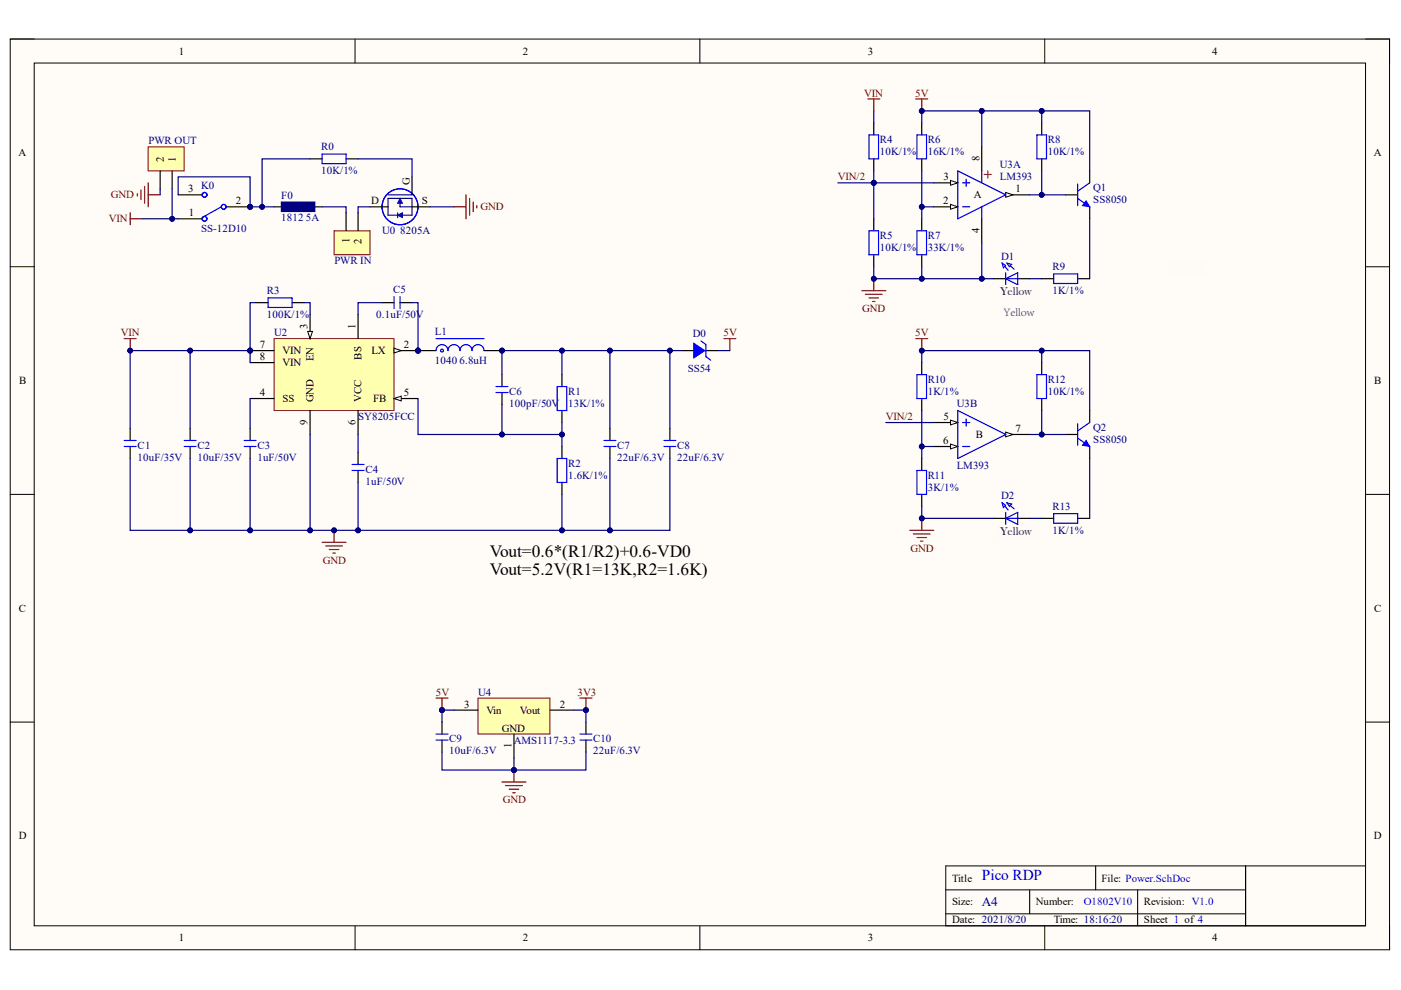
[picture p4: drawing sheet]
<svg xmlns="http://www.w3.org/2000/svg" width="297mm" height="210mm" viewBox="0 0 297 210" stroke-linecap="round" stroke-linejoin="round" font-family="sans-serif">
<path d="M2.2 8.3h292.4v193.1h-292.4z" fill="#fffcf8"/>
<path d="M2.2 8.3h292.4v193.1h-292.4z" fill="none" stroke="#000" stroke-width=".21"/>
<path d="M7.3 13.4h282.2v182.9h-282.2z" fill="#fffcf8"/>
<g fill="none" stroke="#000" stroke-width=".21">
<path d="M2.2 8.3h5.1M7.3 13.4h282.2v182.9h-282.2zM75.3 8.3v5.1M148.4 8.3v5.1M221.5 8.3v5.1M289.5 8.3h5.1v5.1M2.2 56.6h5.1M289.5 56.6h5.1M2.2 104.8h5.1M289.5 104.8h5.1M2.2 153.1h5.1M289.5 153.1h5.1"/>
<path d="M75.3 196.3v5.1M148.4 196.3v5.1M200.5 188.7h63.6M200.5 193.8h63.6M218.3 188.7v5.1M221.5 196.3v5.1M232.3 183.6v5.1M241.2 188.7v7.6M264.1 183.6v12.7M289.5 183.6h-89v12.7h89M294.6 196.3v5.1"/>
</g>
<path d="M81 64.2h2.5M84.8 64.2h2.6M53 90.8v2.6M53 94.7v2.5M119.1 94.7v2.5M129.3 90.8v2.6M129.3 94.7v2.5M142 90.8v2.6M142 94.7v2.5M119.1 102.3v2.5" fill="none" stroke="#000" stroke-width=".25"/>
<path d="M83.5 62.9v2.5M84.8 62.9v2.5M51.8 94.7h2.5M51.8 93.4h2.5M118.1 97.2h2.1v5.1h-2.1zM128 94.7h2.6M128 93.4h2.6M140.8 94.7h2.5M140.8 93.4h2.5" fill="none" stroke="#00f" stroke-width=".25"/>
<path d="M26.3 71.8h2.6M27.6 71.8v2.5" fill="none" stroke="#800000" stroke-width=".25"/>
<circle cx="27.6" cy="74.3" r=".51" fill="#000080"/>
<circle cx="27.6" cy="74.3" r=".51" fill="none" stroke="#000080" stroke-width=".21"/>
<circle cx="84.8" cy="43.8" r="3.8" fill="none" stroke="#00f" stroke-width=".25"/>
<path d="M82.3 42.1h5.1v3.5h-5.1zM82.3 41.3h5.1M84.3 45.1v1M84.8 42.1v1.7h2.6" fill="none" stroke="#11037f" stroke-width=".25"/>
<g fill="#0000bf" stroke="#0000bf" stroke-width=".21">
<path d="M84.8 42.1l.5 1h-1z"/>
<path d="M84.3 45.6l1-.5v1z"/>
</g>
<path d="M87.4 37.5v3.8M78.5 43.8h3.8M87.4 43.8h3.8" fill="none" stroke="#000" stroke-width=".25"/>
<path d="M70.8 48.9h7.7v5.1h-7.7z" fill-rule="evenodd" fill="#ffffb0"/>
<path d="M70.8 48.9h7.7v5.1h-7.7z" fill="none" stroke="#800000" stroke-width=".21"/>
<path d="M65.7 33.7h2.6M73.4 33.7h2.5M73.4 45.1v3.8M75.9 45.1v3.8" fill="none" stroke="#000" stroke-width=".25"/>
<path d="M68.3 32.7h5.1v2h-5.1z" fill="none" stroke="#00f" stroke-width=".25"/>
<path d="M31.4 31.1h7.6v5.1h-7.6z" fill-rule="evenodd" fill="#ffffb0"/>
<path d="M31.4 31.1h7.6v5.1h-7.6z" fill="none" stroke="#800000" stroke-width=".21"/>
<path d="M34 36.2v3.8M36.5 36.2v3.8" fill="none" stroke="#000" stroke-width=".25"/>
<path d="M30.7 39.5v3.6M31.4 38.8v5M27.6 45.1v2.6M27.6 46.4h2.5M29.1 41.1v.5M29.9 40.3v2M31.4 41.3h2.6M96.3 43.8h2.5M98.8 41.3v5.1M99.6 42.1v3.5M100.3 42.8v2.1M101.1 43.6v.5" fill="none" stroke="#800000" stroke-width=".25"/>
<path d="M101.3 148h15.3v7.6h-15.3z" fill-rule="evenodd" fill="#ffffb0"/>
<path d="M101.3 148h15.3v7.6h-15.3z" fill="none" stroke="#800000" stroke-width=".21"/>
<path d="M93.7 153.1v2.5M93.7 156.9v2.6M96.3 150.6h5M109 155.6v5.1M116.6 150.6h5.1M124.2 153.1v2.5M124.2 156.9v2.6" fill="none" stroke="#000" stroke-width=".25"/>
<path d="M92.4 156.9h2.6M92.4 155.6h2.6M123 156.9h2.5M123 155.6h2.5" fill="none" stroke="#00f" stroke-width=".25"/>
<path d="M123 148h2.5M124.2 148v2.6" fill="none" stroke="#800000" stroke-width=".25"/>
<circle cx="124.2" cy="150.6" r=".51" fill="#000080"/>
<circle cx="124.2" cy="150.6" r=".51" fill="none" stroke="#000080" stroke-width=".21"/>
<path d="M106.4 165.8h5.1M107.2 166.6h3.6M108 167.3h2M108.7 168.1h.5M109 163.3v2.5" fill="none" stroke="#800000" stroke-width=".25"/>
<circle cx="109" cy="163.3" r=".51" fill="#000080"/>
<circle cx="109" cy="163.3" r=".51" fill="none" stroke="#000080" stroke-width=".21"/>
<path d="M198 43.8h5.1" fill="none" stroke="#000" stroke-width=".25"/>
<path d="M201.5 43.3l1.6 .5-1.6 .6z" fill="#f8fcff" stroke="#000" stroke-width=".21"/>
<path d="M198 38.8h5.1" fill="none" stroke="#000" stroke-width=".25"/>
<path d="M201.5 38.3l1.6 .5-1.6 .5z" fill="#f8fcff" stroke="#000" stroke-width=".21"/>
<path d="M213.2 41.3h5.1" fill="none" stroke="#000" stroke-width=".25"/>
<path d="M213.2 40.8l1.6 .5-1.6 .5z" fill="#f8fcff" stroke="#000" stroke-width=".21"/>
<path d="M203.1 36.2l10.1 5.1-10.1 5.1zM204.1 38.8h1.5M204.8 38v1.5M208.2 36.2v2.6M204.1 43.8h1.5M208.2 43.8v2.6" fill="none" stroke="#00f" stroke-width=".25"/>
<path d="M208.2 31.1v5.1M208.2 46.4v5.1M198 89.6h5.1" fill="none" stroke="#000" stroke-width=".25"/>
<path d="M208.7 37h1.5M209.4 36.2v1.6" fill="none" stroke="#f00" stroke-width=".25"/>
<path d="M201.5 89.1l1.6 .5-1.6 .5z" fill="#f8fcff" stroke="#000" stroke-width=".21"/>
<path d="M198 94.7h5.1" fill="none" stroke="#000" stroke-width=".25"/>
<path d="M201.5 94.2l1.6 .5-1.6 .5z" fill="#f8fcff" stroke="#000" stroke-width=".21"/>
<path d="M213.2 92.1h5.1" fill="none" stroke="#000" stroke-width=".25"/>
<path d="M213.2 91.6l1.6 .5-1.6 .5z" fill="#f8fcff" stroke="#000" stroke-width=".21"/>
<g fill="none" stroke="#00f" stroke-width=".25">
<path d="M184.2 28.6h2.1v5.1h-2.1zM194.4 28.6h2v5.1h-2zM219.8 28.6h2.1v5.1h-2.1zM228.5 39v4.6M231 38.8l-2.5 1.8M184.2 48.9h2.1v5.1h-2.1zM194.4 48.9h2v5.1h-2zM223.4 58.1h5.1v2h-5.1zM228.5 42.1l2.5 1.7M203.1 87l10.1 5.1-10.1 5.1zM204.1 94.7h1.5M204.1 89.6h1.5"/>
<path d="M204.8 88.8v1.5"/>
</g>
<g fill="none" stroke="#000" stroke-width=".25">
<path d="M185.3 26.1v2.5M185.3 33.7v2.5M195.4 26.1v2.5M195.4 33.7v2.5M220.9 26.1v2.5M220.9 33.7v2.5M231 36.2v2.6M185.3 46.4v2.5M185.3 54v2.6M195.4 46.4v2.5M195.4 54v2.6M220.9 59.1h2.5"/>
<path d="M225.9 41.3h2.6M228.5 59.1h2.5M231 43.8v2.6"/>
</g>
<path d="M230.3 42.6l.7 1.2-1.5-.2z" fill="#00f" stroke="#00f" stroke-width=".21"/>
<path d="M185.3 59.1v2.5M182.7 61.6h5.1M183.5 62.4h3.5M184.2 63.2h2.1M185 63.9h.5" fill="none" stroke="#800000" stroke-width=".25"/>
<circle cx="185.3" cy="59.1" r=".51" fill="#000080"/>
<circle cx="185.3" cy="59.1" r=".51" fill="none" stroke="#000080" stroke-width=".21"/>
<path d="M194.2 21h2.5M195.4 21v2.5" fill="none" stroke="#800000" stroke-width=".25"/>
<circle cx="195.4" cy="23.5" r=".51" fill="#000080"/>
<circle cx="195.4" cy="23.5" r=".51" fill="none" stroke="#000080" stroke-width=".21"/>
<path d="M184 21h2.5M185.3 21v2.5M192.9 112.5h5.1M193.7 113.2h3.5M194.4 114h2M195.2 114.7h.5M195.4 109.9v2.6" fill="none" stroke="#800000" stroke-width=".25"/>
<path d="M195.4 76.9v2.5M220.9 76.9v2.5M195.4 84.5v2.5M195.4 97.2v2.6M220.9 84.5v2.5M225.9 92.1h2.6M231 87v2.6M231 94.7v2.5M195.4 104.8v2.6M220.9 109.9h2.5M228.5 109.9h2.5" fill="none" stroke="#000" stroke-width=".25"/>
<path d="M194.4 79.4h2v5.1h-2zM219.8 79.4h2.1v5.1h-2.1zM194.4 99.8h2v5h-2zM228.5 92.9l2.5 1.8M228.5 89.8v4.6M231 89.6l-2.5 1.8M223.4 108.9h5.1v2h-5.1z" fill="none" stroke="#00f" stroke-width=".25"/>
<path d="M230.3 93.4l.7 1.3-1.5-.3z" fill="#00f" stroke="#00f" stroke-width=".21"/>
<circle cx="195.4" cy="109.9" r=".51" fill="#000080"/>
<circle cx="195.4" cy="109.9" r=".51" fill="none" stroke="#000080" stroke-width=".21"/>
<path d="M194.2 71.8h2.5M195.4 71.8v2.5" fill="none" stroke="#800000" stroke-width=".25"/>
<circle cx="195.4" cy="74.3" r=".51" fill="#000080"/>
<circle cx="195.4" cy="74.3" r=".51" fill="none" stroke="#000080" stroke-width=".21"/>
<circle cx="53" cy="43.8" r=".51" fill="#000080"/>
<circle cx="53" cy="43.8" r=".51" fill="none" stroke="#000080" stroke-width=".21"/>
<path d="M46.9 43.8l-4 2.3" fill="none" stroke="#00f" stroke-width=".25"/>
<path d="M47.9 43.8h5.1" fill="none" stroke="#000" stroke-width=".25"/>
<circle cx="53" cy="43.8" r=".51" fill="#000080"/>
<circle cx="53" cy="43.8" r=".51" fill="none" stroke="#000080" stroke-width=".21"/>
<path d="M37.8 41.3h5.1M37.8 46.4h5.1" fill="none" stroke="#000" stroke-width=".25"/>
<g fill="none" stroke="#00f" stroke-width=".25">
<circle cx="43.4" cy="41.3" r=".51"/>
<circle cx="43.4" cy="46.4" r=".51"/>
<circle cx="47.4" cy="43.8" r=".51"/>
</g>
<circle cx="53" cy="74.3" r=".51" fill="#000080"/>
<circle cx="53" cy="74.3" r=".51" fill="none" stroke="#000080" stroke-width=".21"/>
<circle cx="88.6" cy="74.3" r=".51" fill="#000080"/>
<circle cx="88.6" cy="74.3" r=".51" fill="none" stroke="#000080" stroke-width=".21"/>
<path d="M58.1 71.8h25.4v15.2h-25.4z" fill-rule="evenodd" fill="#ffffb0"/>
<path d="M58.1 71.8h25.4v15.2h-25.4z" fill="none" stroke="#800000" stroke-width=".21"/>
<path d="M53 74.3h5.1M75.9 66.7v5.1" fill="none" stroke="#000" stroke-width=".25"/>
<circle cx="53" cy="74.3" r=".51" fill="#000080"/>
<circle cx="53" cy="74.3" r=".51" fill="none" stroke="#000080" stroke-width=".21"/>
<path d="M83.5 74.3h5.1" fill="none" stroke="#000" stroke-width=".25"/>
<path d="M83.5 73.8l1.6 .5-1.6 .5z" fill="#f8fcff" stroke="#000" stroke-width=".21"/>
<circle cx="88.6" cy="74.3" r=".51" fill="#000080"/>
<circle cx="88.6" cy="74.3" r=".51" fill="none" stroke="#000080" stroke-width=".21"/>
<path d="M83.5 84.5h5.1" fill="none" stroke="#000" stroke-width=".25"/>
<path d="M83.5 84.5l1.6-.5v1z" fill="#f8fcff" stroke="#000" stroke-width=".21"/>
<path d="M65.7 66.7v5.1M75.9 87v5.1" fill="none" stroke="#000" stroke-width=".25"/>
<path d="M65.2 70.3h1.1l-.6 1.5z" fill="#f8fcff" stroke="#000" stroke-width=".21"/>
<path d="M53 76.9h5.1M27.6 90.8v2.6M27.6 94.7v2.5M40.3 90.8v2.6M40.3 94.7v2.5M53 84.5h5.1M65.7 87v5.1M75.9 95.9v2.6M75.9 99.7v2.6" fill="none" stroke="#000" stroke-width=".25"/>
<path d="M26.3 94.7h2.6M26.3 93.4h2.6M39 94.7h2.6M39 93.4h2.6M74.6 99.7h2.6M74.6 98.5h2.6" fill="none" stroke="#00f" stroke-width=".25"/>
<path d="M68.3 115h5.1M69 115.8h3.6M69.8 116.5h2M70.6 117.3h.5M70.8 112.4v2.6" fill="none" stroke="#800000" stroke-width=".25"/>
<circle cx="70.8" cy="112.4" r=".51" fill="#000080"/>
<circle cx="70.8" cy="112.4" r=".51" fill="none" stroke="#000080" stroke-width=".21"/>
<path d="M54.3 64.2h2.5M61.9 64.2h2.6M106.4 79.4v2.6M119.1 79.4v2.6M106.4 83.2v2.6M119.1 87v2.6" fill="none" stroke="#000" stroke-width=".25"/>
<path d="M56.8 63.2h5.1v2h-5.1zM105.2 82h2.5M105.2 83.2h2.5M118.1 82h2.1v5h-2.1z" fill="none" stroke="#00f" stroke-width=".25"/>
<circle cx="88.6" cy="74.3" r=".51" fill="#000080"/>
<circle cx="88.6" cy="74.3" r=".51" fill="none" stroke="#000080" stroke-width=".21"/>
<circle cx="106.4" cy="74.3" r=".51" fill="#000080"/>
<circle cx="106.4" cy="74.3" r=".51" fill="none" stroke="#000080" stroke-width=".21"/>
<path d="M88.6 74.3h3.8" fill="none" stroke="#000" stroke-width=".25"/>
<circle cx="88.6" cy="74.3" r=".51" fill="#000080"/>
<circle cx="88.6" cy="74.3" r=".51" fill="none" stroke="#000080" stroke-width=".21"/>
<path d="M102.6 74.3h3.8" fill="none" stroke="#000" stroke-width=".25"/>
<circle cx="106.4" cy="74.3" r=".51" fill="#000080"/>
<circle cx="106.4" cy="74.3" r=".51" fill="none" stroke="#000080" stroke-width=".21"/>
<path d="M92.4 71.8h10.2M94 74.3a.3 .3 0 0 0-.5-.2 .3 .3 0 0 0 .1 .5 .3 .3 0 0 0 .4-.3M102.6 74.3a1.27 1.27 0 0 0-1.3-1.2 1.27 1.27 0 0 0-1.2 1.2 1.27 1.27 0 0 0-1.3-1.2 1.27 1.27 0 0 0-1.3 1.2 1.27 1.27 0 0 0-1.2-1.2 1.27 1.27 0 0 0-1.3 1.2 1.27 1.27 0 0 0-1.3-1.2 1.27 1.27 0 0 0-1.3 1.2" fill="none" stroke="#00f" stroke-width=".25"/>
<path d="M58.1 43.8h2.6M65.7 43.8h2.6" fill="none" stroke="#000" stroke-width=".25"/>
<path d="M59.6 42.8h7.2v2.1h-7.2z" fill-rule="evenodd" fill="#000080"/>
<path d="M59.6 42.8h7.2v2.1h-7.2z" fill="none" stroke="#000080" stroke-width=".21"/>
<path d="M144.6 74.3h2.5M149.7 74.3h2.5" fill="none" stroke="#000" stroke-width=".25"/>
<path d="M147.1 72.8l2.3 1.5-2.3 1.6z" fill="#00f" stroke="#00f" stroke-width=".25"/>
<path d="M148.6 72.3l1.1 .8v2.5l1 .8" fill="none" stroke="#00f" stroke-width=".25"/>
<path d="M153.5 71.8h2.5M154.7 71.8v2.5M92.4 148h2.6M93.7 148v2.6" fill="none" stroke="#800000" stroke-width=".25"/>
<circle cx="93.7" cy="150.6" r=".51" fill="#000080"/>
<circle cx="93.7" cy="150.6" r=".51" fill="none" stroke="#000080" stroke-width=".21"/>
<path d="M210.7 59.1h2.5M215.8 59.1h2.5" fill="none" stroke="#000" stroke-width=".25"/>
<path d="M212.5 55.8l1.2 1.5M213.2 57.8v2.6M213.2 59.1l2.6-1.3v2.6zM213.2 59.1h2.6M213.5 55.8l1.5 1.3" fill="none" stroke="#00f" stroke-width=".25"/>
<g fill="#c0c0c0" stroke="#00f" stroke-width=".21">
<path d="M213.5 55.8l1 .2-.5 .6z"/>
<path d="M212.5 55.8l.7 .5-.5 .5z"/>
</g>
<path d="M231 46.4v12.7M27.6 97.2v15.2h101.7v-15.2" fill="none" stroke="#000080" stroke-width=".25"/>
<circle cx="40.3" cy="112.4" r=".51" fill="#000080"/>
<circle cx="40.3" cy="112.4" r=".51" fill="none" stroke="#000080" stroke-width=".21"/>
<circle cx="53" cy="112.4" r=".51" fill="#000080"/>
<circle cx="53" cy="112.4" r=".51" fill="none" stroke="#000080" stroke-width=".21"/>
<circle cx="65.7" cy="112.4" r=".51" fill="#000080"/>
<circle cx="65.7" cy="112.4" r=".51" fill="none" stroke="#000080" stroke-width=".21"/>
<circle cx="70.8" cy="112.4" r=".51" fill="#000080"/>
<circle cx="70.8" cy="112.4" r=".51" fill="none" stroke="#000080" stroke-width=".21"/>
<circle cx="75.9" cy="112.4" r=".51" fill="#000080"/>
<circle cx="75.9" cy="112.4" r=".51" fill="none" stroke="#000080" stroke-width=".21"/>
<circle cx="119.1" cy="112.4" r=".51" fill="#000080"/>
<circle cx="119.1" cy="112.4" r=".51" fill="none" stroke="#000080" stroke-width=".21"/>
<circle cx="129.3" cy="112.4" r=".51" fill="#000080"/>
<circle cx="129.3" cy="112.4" r=".51" fill="none" stroke="#000080" stroke-width=".21"/>
<path d="M40.3 74.3h-12.7v16.5" fill="none" stroke="#000080" stroke-width=".25"/>
<circle cx="27.6" cy="74.3" r=".51" fill="#000080"/>
<circle cx="27.6" cy="74.3" r=".51" fill="none" stroke="#000080" stroke-width=".21"/>
<circle cx="40.3" cy="74.3" r=".51" fill="#000080"/>
<circle cx="40.3" cy="74.3" r=".51" fill="none" stroke="#000080" stroke-width=".21"/>
<path d="M30.1 46.4h7.7" fill="none" stroke="#000080" stroke-width=".25"/>
<circle cx="36.5" cy="46.4" r=".51" fill="#000080"/>
<circle cx="36.5" cy="46.4" r=".51" fill="none" stroke="#000080" stroke-width=".21"/>
<path d="M37.8 41.3v-3.8h15.2v6.3" fill="none" stroke="#000080" stroke-width=".25"/>
<circle cx="53" cy="43.8" r=".51" fill="#000080"/>
<circle cx="53" cy="43.8" r=".51" fill="none" stroke="#000080" stroke-width=".21"/>
<path d="M53 76.9v-2.6h-12.7v16.5" fill="none" stroke="#000080" stroke-width=".25"/>
<circle cx="53" cy="74.3" r=".51" fill="#000080"/>
<circle cx="53" cy="74.3" r=".51" fill="none" stroke="#000080" stroke-width=".21"/>
<circle cx="40.3" cy="74.3" r=".51" fill="#000080"/>
<circle cx="40.3" cy="74.3" r=".51" fill="none" stroke="#000080" stroke-width=".21"/>
<path d="M54.3 64.2h-1.3v10.1" fill="none" stroke="#000080" stroke-width=".25"/>
<circle cx="53" cy="74.3" r=".51" fill="#000080"/>
<circle cx="53" cy="74.3" r=".51" fill="none" stroke="#000080" stroke-width=".21"/>
<path d="M53 43.8h5.1" fill="none" stroke="#000080" stroke-width=".25"/>
<circle cx="53" cy="43.8" r=".51" fill="#000080"/>
<circle cx="53" cy="43.8" r=".51" fill="none" stroke="#000080" stroke-width=".21"/>
<circle cx="55.6" cy="43.8" r=".51" fill="#000080"/>
<circle cx="55.6" cy="43.8" r=".51" fill="none" stroke="#000080" stroke-width=".21"/>
<path d="M65.7 33.7h-10.1v10.1" fill="none" stroke="#000080" stroke-width=".25"/>
<circle cx="55.6" cy="43.8" r=".51" fill="#000080"/>
<circle cx="55.6" cy="43.8" r=".51" fill="none" stroke="#000080" stroke-width=".21"/>
<path d="M75.9 33.7h11.5v3.8M68.3 43.8h5.1v1.3M78.5 43.8h-2.6v1.3M64.5 64.2h1.2v2.5M81 64.2h-5.1v2.5M87.4 64.2h1.2v10.1" fill="none" stroke="#000080" stroke-width=".25"/>
<circle cx="88.6" cy="74.3" r=".51" fill="#000080"/>
<circle cx="88.6" cy="74.3" r=".51" fill="none" stroke="#000080" stroke-width=".21"/>
<path d="M88.6 84.5v7.6h17.8" fill="none" stroke="#000080" stroke-width=".25"/>
<circle cx="106.4" cy="92.1" r=".51" fill="#000080"/>
<circle cx="106.4" cy="92.1" r=".51" fill="none" stroke="#000080" stroke-width=".21"/>
<path d="M91.2 43.8h5.1M93.7 159.5v3.8h15.3v-2.6" fill="none" stroke="#000080" stroke-width=".25"/>
<circle cx="109" cy="163.3" r=".51" fill="#000080"/>
<circle cx="109" cy="163.3" r=".51" fill="none" stroke="#000080" stroke-width=".21"/>
<path d="M93.7 150.6h2.6" fill="none" stroke="#000080" stroke-width=".25"/>
<circle cx="93.7" cy="150.6" r=".51" fill="#000080"/>
<circle cx="93.7" cy="150.6" r=".51" fill="none" stroke="#000080" stroke-width=".21"/>
<path d="M106.4 85.8v6.3h12.7" fill="none" stroke="#000080" stroke-width=".25"/>
<circle cx="106.4" cy="92.1" r=".51" fill="#000080"/>
<circle cx="106.4" cy="92.1" r=".51" fill="none" stroke="#000080" stroke-width=".21"/>
<circle cx="119.1" cy="92.1" r=".51" fill="#000080"/>
<circle cx="119.1" cy="92.1" r=".51" fill="none" stroke="#000080" stroke-width=".21"/>
<path d="M106.4 79.4v-5.1h12.7v5.1" fill="none" stroke="#000080" stroke-width=".25"/>
<circle cx="106.4" cy="74.3" r=".51" fill="#000080"/>
<circle cx="106.4" cy="74.3" r=".51" fill="none" stroke="#000080" stroke-width=".21"/>
<circle cx="119.1" cy="74.3" r=".51" fill="#000080"/>
<circle cx="119.1" cy="74.3" r=".51" fill="none" stroke="#000080" stroke-width=".21"/>
<path d="M124.2 159.5v3.8h-15.2" fill="none" stroke="#000080" stroke-width=".25"/>
<circle cx="109" cy="163.3" r=".51" fill="#000080"/>
<circle cx="109" cy="163.3" r=".51" fill="none" stroke="#000080" stroke-width=".21"/>
<path d="M119.1 74.3h25.5" fill="none" stroke="#000080" stroke-width=".25"/>
<circle cx="119.1" cy="74.3" r=".51" fill="#000080"/>
<circle cx="119.1" cy="74.3" r=".51" fill="none" stroke="#000080" stroke-width=".21"/>
<circle cx="129.3" cy="74.3" r=".51" fill="#000080"/>
<circle cx="129.3" cy="74.3" r=".51" fill="none" stroke="#000080" stroke-width=".21"/>
<circle cx="142" cy="74.3" r=".51" fill="#000080"/>
<circle cx="142" cy="74.3" r=".51" fill="none" stroke="#000080" stroke-width=".21"/>
<path d="M121.7 150.6h2.5v2.5" fill="none" stroke="#000080" stroke-width=".25"/>
<circle cx="124.2" cy="150.6" r=".51" fill="#000080"/>
<circle cx="124.2" cy="150.6" r=".51" fill="none" stroke="#000080" stroke-width=".21"/>
<path d="M142 97.2v15.2h-12.7" fill="none" stroke="#000080" stroke-width=".25"/>
<circle cx="129.3" cy="112.4" r=".51" fill="#000080"/>
<circle cx="129.3" cy="112.4" r=".51" fill="none" stroke="#000080" stroke-width=".21"/>
<path d="M177.6 38.8h7.7M152.2 74.3h2.5" fill="none" stroke="#000080" stroke-width=".25"/>
<circle cx="185.3" cy="38.8" r=".51" fill="#000080"/>
<circle cx="185.3" cy="38.8" r=".51" fill="none" stroke="#000080" stroke-width=".21"/>
<path d="M185.3 56.6v2.5h25.4" fill="none" stroke="#000080" stroke-width=".25"/>
<circle cx="185.3" cy="59.1" r=".51" fill="#000080"/>
<circle cx="185.3" cy="59.1" r=".51" fill="none" stroke="#000080" stroke-width=".21"/>
<circle cx="195.4" cy="59.1" r=".51" fill="#000080"/>
<circle cx="195.4" cy="59.1" r=".51" fill="none" stroke="#000080" stroke-width=".21"/>
<circle cx="208.1" cy="59.1" r=".51" fill="#000080"/>
<circle cx="208.1" cy="59.1" r=".51" fill="none" stroke="#000080" stroke-width=".21"/>
<path d="M185.3 38.8h12.7" fill="none" stroke="#000080" stroke-width=".25"/>
<circle cx="185.3" cy="38.8" r=".51" fill="#000080"/>
<circle cx="185.3" cy="38.8" r=".51" fill="none" stroke="#000080" stroke-width=".21"/>
<path d="M187.8 89.6h10.2M195.4 107.4v2.5h15.3" fill="none" stroke="#000080" stroke-width=".25"/>
<circle cx="195.4" cy="109.9" r=".51" fill="#000080"/>
<circle cx="195.4" cy="109.9" r=".51" fill="none" stroke="#000080" stroke-width=".21"/>
<path d="M195.4 94.7h2.6" fill="none" stroke="#000080" stroke-width=".25"/>
<circle cx="195.4" cy="94.7" r=".51" fill="#000080"/>
<circle cx="195.4" cy="94.7" r=".51" fill="none" stroke="#000080" stroke-width=".21"/>
<path d="M195.4 76.9v-2.6h35.6v12.7" fill="none" stroke="#000080" stroke-width=".25"/>
<circle cx="195.4" cy="74.3" r=".51" fill="#000080"/>
<circle cx="195.4" cy="74.3" r=".51" fill="none" stroke="#000080" stroke-width=".21"/>
<circle cx="220.9" cy="74.3" r=".51" fill="#000080"/>
<circle cx="220.9" cy="74.3" r=".51" fill="none" stroke="#000080" stroke-width=".21"/>
<path d="M195.4 43.8h2.6" fill="none" stroke="#000080" stroke-width=".25"/>
<circle cx="195.4" cy="43.8" r=".51" fill="#000080"/>
<circle cx="195.4" cy="43.8" r=".51" fill="none" stroke="#000080" stroke-width=".21"/>
<path d="M195.4 26.1v-2.6h25.5v2.6" fill="none" stroke="#000080" stroke-width=".25"/>
<circle cx="195.4" cy="23.5" r=".51" fill="#000080"/>
<circle cx="195.4" cy="23.5" r=".51" fill="none" stroke="#000080" stroke-width=".21"/>
<circle cx="208.1" cy="23.5" r=".51" fill="#000080"/>
<circle cx="208.1" cy="23.5" r=".51" fill="none" stroke="#000080" stroke-width=".21"/>
<circle cx="220.9" cy="23.5" r=".51" fill="#000080"/>
<circle cx="220.9" cy="23.5" r=".51" fill="none" stroke="#000080" stroke-width=".21"/>
<path d="M218.3 92.1h7.6M218.3 109.9h2.6" fill="none" stroke="#000080" stroke-width=".25"/>
<circle cx="220.9" cy="92.1" r=".51" fill="#000080"/>
<circle cx="220.9" cy="92.1" r=".51" fill="none" stroke="#000080" stroke-width=".21"/>
<path d="M218.3 41.3h7.6M218.3 59.1h2.6" fill="none" stroke="#000080" stroke-width=".25"/>
<circle cx="220.9" cy="41.3" r=".51" fill="#000080"/>
<circle cx="220.9" cy="41.3" r=".51" fill="none" stroke="#000080" stroke-width=".21"/>
<path d="M220.9 23.5h10.1v12.7" fill="none" stroke="#000080" stroke-width=".25"/>
<circle cx="220.9" cy="23.5" r=".51" fill="#000080"/>
<circle cx="220.9" cy="23.5" r=".51" fill="none" stroke="#000080" stroke-width=".21"/>
<path d="M34 40v1.3M36.5 40v6.4" fill="none" stroke="#000080" stroke-width=".25"/>
<circle cx="36.5" cy="46.4" r=".51" fill="#000080"/>
<circle cx="36.5" cy="46.4" r=".51" fill="none" stroke="#000080" stroke-width=".21"/>
<path d="M40.3 97.2v15.2" fill="none" stroke="#000080" stroke-width=".25"/>
<circle cx="40.3" cy="112.4" r=".51" fill="#000080"/>
<circle cx="40.3" cy="112.4" r=".51" fill="none" stroke="#000080" stroke-width=".21"/>
<path d="M53 97.2v15.2" fill="none" stroke="#000080" stroke-width=".25"/>
<circle cx="53" cy="112.4" r=".51" fill="#000080"/>
<circle cx="53" cy="112.4" r=".51" fill="none" stroke="#000080" stroke-width=".21"/>
<path d="M53 84.5v6.3M65.7 92.1v20.3" fill="none" stroke="#000080" stroke-width=".25"/>
<circle cx="65.7" cy="112.4" r=".51" fill="#000080"/>
<circle cx="65.7" cy="112.4" r=".51" fill="none" stroke="#000080" stroke-width=".21"/>
<path d="M75.9 102.3v10.1" fill="none" stroke="#000080" stroke-width=".25"/>
<circle cx="75.9" cy="112.4" r=".51" fill="#000080"/>
<circle cx="75.9" cy="112.4" r=".51" fill="none" stroke="#000080" stroke-width=".21"/>
<path d="M75.9 92.1v3.8M93.7 150.6v2.5" fill="none" stroke="#000080" stroke-width=".25"/>
<circle cx="93.7" cy="150.6" r=".51" fill="#000080"/>
<circle cx="93.7" cy="150.6" r=".51" fill="none" stroke="#000080" stroke-width=".21"/>
<path d="M119.1 104.8v7.6" fill="none" stroke="#000080" stroke-width=".25"/>
<circle cx="119.1" cy="112.4" r=".51" fill="#000080"/>
<circle cx="119.1" cy="112.4" r=".51" fill="none" stroke="#000080" stroke-width=".21"/>
<path d="M119.1 89.6v5.1" fill="none" stroke="#000080" stroke-width=".25"/>
<circle cx="119.1" cy="92.1" r=".51" fill="#000080"/>
<circle cx="119.1" cy="92.1" r=".51" fill="none" stroke="#000080" stroke-width=".21"/>
<path d="M129.3 74.3v16.5" fill="none" stroke="#000080" stroke-width=".25"/>
<circle cx="129.3" cy="74.3" r=".51" fill="#000080"/>
<circle cx="129.3" cy="74.3" r=".51" fill="none" stroke="#000080" stroke-width=".21"/>
<path d="M142 74.3v16.5" fill="none" stroke="#000080" stroke-width=".25"/>
<circle cx="142" cy="74.3" r=".51" fill="#000080"/>
<circle cx="142" cy="74.3" r=".51" fill="none" stroke="#000080" stroke-width=".21"/>
<path d="M185.3 36.2v10.2" fill="none" stroke="#000080" stroke-width=".25"/>
<circle cx="185.3" cy="38.8" r=".51" fill="#000080"/>
<circle cx="185.3" cy="38.8" r=".51" fill="none" stroke="#000080" stroke-width=".21"/>
<path d="M185.3 23.5v2.6M195.4 87v10.2" fill="none" stroke="#000080" stroke-width=".25"/>
<circle cx="195.4" cy="94.7" r=".51" fill="#000080"/>
<circle cx="195.4" cy="94.7" r=".51" fill="none" stroke="#000080" stroke-width=".21"/>
<path d="M195.4 56.6v2.5" fill="none" stroke="#000080" stroke-width=".25"/>
<circle cx="195.4" cy="59.1" r=".51" fill="#000080"/>
<circle cx="195.4" cy="59.1" r=".51" fill="none" stroke="#000080" stroke-width=".21"/>
<path d="M195.4 36.2v10.2" fill="none" stroke="#000080" stroke-width=".25"/>
<circle cx="195.4" cy="43.8" r=".51" fill="#000080"/>
<circle cx="195.4" cy="43.8" r=".51" fill="none" stroke="#000080" stroke-width=".21"/>
<path d="M208.2 51.5v7.6" fill="none" stroke="#000080" stroke-width=".25"/>
<circle cx="208.1" cy="59.1" r=".51" fill="#000080"/>
<circle cx="208.1" cy="59.1" r=".51" fill="none" stroke="#000080" stroke-width=".21"/>
<path d="M208.2 23.5v7.6" fill="none" stroke="#000080" stroke-width=".25"/>
<circle cx="208.1" cy="23.5" r=".51" fill="#000080"/>
<circle cx="208.1" cy="23.5" r=".51" fill="none" stroke="#000080" stroke-width=".21"/>
<path d="M220.9 87v5.1" fill="none" stroke="#000080" stroke-width=".25"/>
<circle cx="220.9" cy="92.1" r=".51" fill="#000080"/>
<circle cx="220.9" cy="92.1" r=".51" fill="none" stroke="#000080" stroke-width=".21"/>
<path d="M220.9 74.3v2.6" fill="none" stroke="#000080" stroke-width=".25"/>
<circle cx="220.9" cy="74.3" r=".51" fill="#000080"/>
<circle cx="220.9" cy="74.3" r=".51" fill="none" stroke="#000080" stroke-width=".21"/>
<path d="M220.9 36.2v5.1" fill="none" stroke="#000080" stroke-width=".25"/>
<circle cx="220.9" cy="41.3" r=".51" fill="#000080"/>
<circle cx="220.9" cy="41.3" r=".51" fill="none" stroke="#000080" stroke-width=".21"/>
<path d="M231 97.2v12.7" fill="none" stroke="#000080" stroke-width=".25"/>
<path d="M210.7 109.9h2.5M215.8 109.9h2.5" fill="none" stroke="#000" stroke-width=".25"/>
<path d="M212.5 106.6l1.2 1.5M213.2 108.6v2.6M213.2 109.9l2.6-1.3v2.6zM213.2 109.9h2.6M213.5 106.6l1.5 1.3" fill="none" stroke="#00f" stroke-width=".25"/>
<g fill="#c0c0c0" stroke="#00f" stroke-width=".21">
<path d="M213.5 106.6l1 .3-.5 .5z"/>
<path d="M212.5 106.6l.7 .5-.5 .5z"/>
</g>
<g fill="#fefaf5">
<path d="M211.7 111.4h9.1v3.5h-9.1z"/>
<path d="M248 55.4h7.7v2.8h-7.7z"/>
<path d="M247.7 55.4h2.2v2.2h-2.2z"/>
<path d="M212 60.6h8.3v2.6h-8.3z"/>
</g>
<g font-size="3.6">
<text x="103.9" y="118">Vout=0.6*(R1/R2)+0.6-VD0</text>
<text x="103.9" y="121.8">Vout=5.2V(R1=13K,R2=1.6K)</text>
</g>
<text font-size="3.2" fill="#00f" x="208.2" y="186.6">Pico RDP</text>
<text font-size="2.8" fill="#000080" x="208.2" y="192.1">A4</text>
<g font-size="2.5" fill="#1b2c58">
<text x="212" y="62.6">Yellow</text>
<text x="212.7" y="66.9">Yellow</text>
<text x="212" y="113.5">Yellow</text>
</g>
<g font-size="2.5" fill="#000080">
<text x="212.3" y="62.6">橙黄色</text>
<text x="212.3" y="113.4">橙黄色</text>
</g>
<g font-size="2.3">
<text x="37.9" y="11.6">1</text>
<text x="110.8" y="11.6">2</text>
<text x="184" y="11.6">3</text>
<text x="257" y="11.6">4</text>
<text x="3.9" y="33.1">A</text>
<text x="34.8" y="34.4" transform="rotate(-90 34.8 34.4)">2</text>
<text x="37.3" y="34.4" transform="rotate(-90 37.3 34.4)">1</text>
<text x="207.7" y="34.2" transform="rotate(-90 207.7 34.2)">8</text>
<text x="291.3" y="33.1">A</text>
<text x="39.9" y="40.8">3</text>
<text x="86.9" y="39.2" transform="rotate(-90 86.9 39.2)">G</text>
<text x="200.1" y="38.2">3</text>
<text x="215.3" y="40.8">1</text>
<text x="40" y="45.8">1</text>
<text x="50" y="43.3">2</text>
<text x="78.7" y="43.3">D</text>
<text x="89.4" y="43.3">S</text>
<text x="200" y="43.3">2</text>
<text x="206.5" y="42">A</text>
<text x="74.1" y="51.6" transform="rotate(-90 74.1 51.6)">1</text>
<text x="76.6" y="51.7" transform="rotate(-90 76.6 51.7)">2</text>
<text x="207.7" y="49.5" transform="rotate(-90 207.7 49.5)">4</text>
<text x="65.2" y="69.7" transform="rotate(-90 65.2 69.7)">3</text>
<text x="75.4" y="69.7" transform="rotate(-90 75.4 69.7)">1</text>
<text x="55.1" y="73.8">7</text>
<text x="55.1" y="76.3">8</text>
<text x="59.9" y="75.1">VIN</text>
<text x="59.9" y="77.6">VIN</text>
<text x="66.5" y="76.6" transform="rotate(-90 66.5 76.6)">EN</text>
<text x="76.6" y="76.3" transform="rotate(-90 76.6 76.3)">BS</text>
<text x="78.8" y="75.1">LX</text>
<text x="85.6" y="73.8">2</text>
<text x="4.1" y="81.4">B</text>
<text x="55.1" y="83.9">4</text>
<text x="85.6" y="83.9">5</text>
<text x="291.4" y="81.4">B</text>
<text x="59.9" y="85.2">SS</text>
<text x="66.5" y="85.3" transform="rotate(-90 66.5 85.3)">GND</text>
<text x="76.6" y="85.3" transform="rotate(-90 76.6 85.3)">VCC</text>
<text x="79.1" y="85.2">FB</text>
<text x="200.1" y="89">5</text>
<text x="65.2" y="90.1" transform="rotate(-90 65.2 90.1)">9</text>
<text x="75.4" y="90.1" transform="rotate(-90 75.4 90.1)">6</text>
<text x="200" y="94.2">6</text>
<text x="206.9" y="92.9">B</text>
<text x="215.3" y="91.6">7</text>
<text x="4" y="129.7">C</text>
<text x="291.4" y="129.7">C</text>
<text x="98.4" y="150">3</text>
<text x="103.1" y="151.3">Vin</text>
<text x="106.4" y="155.1">GND</text>
<text x="110.2" y="151.3">Vout</text>
<text x="118.7" y="150">2</text>
<text x="108.5" y="158.5" transform="rotate(-90 108.5 158.5)">1</text>
<text x="4" y="177.9">D</text>
<text x="291.3" y="177.9">D</text>
<text x="201.8" y="192">Size:</text>
<text x="201.8" y="186.9">Title</text>
<text x="219.6" y="192">Number:</text>
<text x="233.6" y="186.9">File: Power.SchDoc</text>
<text x="242.5" y="192">Revision: V1.0</text>
<text x="201.8" y="195.8">Date: 2021/8/20</text>
<text x="223.4" y="195.8">Time: 18:16:20</text>
<text x="242.5" y="195.8">Sheet 1 of 4</text>
<text x="37.9" y="199.6">1</text>
<text x="110.8" y="199.6">2</text>
<text x="184" y="199.6">3</text>
<text x="257" y="199.6">4</text>
</g>
<g font-size="2.3" fill="#800000">
<text x="183.2" y="20.5">VIN</text>
<text x="194.1" y="20.5">5V</text>
<text x="177.7" y="38.2">VIN/2</text>
<text x="23.1" y="47.1">VIN</text>
<text x="23.5" y="42">GND</text>
<text x="101.9" y="44.6">GND</text>
<text x="25.6" y="71.3">VIN</text>
<text x="153.4" y="71.3">5V</text>
<text x="182.8" y="66.2">GND</text>
<text x="194.1" y="71.3">5V</text>
<text x="187.8" y="89">VIN/2</text>
<text x="68.4" y="119.5">GND</text>
<text x="193.1" y="117">GND</text>
<text x="92.4" y="147.5">5V</text>
<text x="122.4" y="147.5">3V3</text>
<text x="106.6" y="170.3">GND</text>
</g>
<g font-size="2.3" fill="#000080">
<text x="31.5" y="30.6">PWR OUT</text>
<text x="68.1" y="31.9">R0</text>
<text x="186.5" y="30.4">R4</text>
<text x="186.5" y="32.9">10K/1%</text>
<text x="196.7" y="30.4">R6</text>
<text x="196.7" y="32.9">16K/1%</text>
<text x="212" y="35.7">U3A</text>
<text x="222.2" y="30.4">R8</text>
<text x="222.2" y="32.9">10K/1%</text>
<text x="42.6" y="40">K0</text>
<text x="68.1" y="36.9">10K/1%</text>
<text x="212" y="38.2">LM393</text>
<text x="231.8" y="40.5">Q1</text>
<text x="59.6" y="42.3">F0</text>
<text x="59.6" y="46.8">1812</text>
<text x="64.9" y="46.8">5A</text>
<text x="231.8" y="43">SS8050</text>
<text x="42.6" y="49.1">SS-12D10</text>
<text x="81" y="49.7">U0</text>
<text x="84.9" y="49.7">8205A</text>
<text x="186.5" y="50.7">R5</text>
<text x="186.5" y="53.3">10K/1%</text>
<text x="196.7" y="50.7">R7</text>
<text x="196.7" y="53.3">33K/1%</text>
<text x="70.9" y="56.1">PWR IN</text>
<text x="212.3" y="55">D1</text>
<text x="223.2" y="57.3">R9</text>
<text x="56.6" y="62.4">R3</text>
<text x="83.3" y="62.1">C5</text>
<text x="223.2" y="62.4">1K/1%</text>
<text x="56.6" y="67.5">100K/1%</text>
<text x="58.1" y="71.3">U2</text>
<text x="79.8" y="67.5">0.1uF/50V</text>
<text x="92.2" y="71">L1</text>
<text x="146.9" y="71.5">D0</text>
<text x="92.2" y="77.1">1040</text>
<text x="97.4" y="77.1">6.8uH</text>
<text x="107.9" y="83.7">C6</text>
<text x="120.5" y="83.7">R1</text>
<text x="145.8" y="78.9">SS54</text>
<text x="196.7" y="81.2">R10</text>
<text x="196.7" y="83.7">1K/1%</text>
<text x="222.2" y="81.2">R12</text>
<text x="222.2" y="83.7">10K/1%</text>
<text x="76" y="89">SY8205FCC</text>
<text x="107.9" y="86.2">100pF/50V</text>
<text x="120.5" y="86.2">13K/1%</text>
<text x="202.9" y="86.2">U3B</text>
<text x="29.2" y="95.2">C1</text>
<text x="41.9" y="95.2">C2</text>
<text x="54.6" y="95.2">C3</text>
<text x="130.9" y="95.2">C7</text>
<text x="143.6" y="95.2">C8</text>
<text x="231.8" y="91.3">Q2</text>
<text x="231.8" y="93.9">SS8050</text>
<text x="29.2" y="97.7">10uF/35V</text>
<text x="41.9" y="97.7">10uF/35V</text>
<text x="54.6" y="97.7">1uF/50V</text>
<text x="77.5" y="100.3">C4</text>
<text x="120.5" y="99">R2</text>
<text x="120.5" y="101.5">1.6K/1%</text>
<text x="130.9" y="97.7">22uF/6.3V</text>
<text x="143.6" y="97.7">22uF/6.3V</text>
<text x="196.7" y="101.5">R11</text>
<text x="202.9" y="99.5">LM393</text>
<text x="77.5" y="102.8">1uF/50V</text>
<text x="196.7" y="104.1">3K/1%</text>
<text x="212.3" y="105.8">D2</text>
<text x="223.2" y="108.1">R13</text>
<text x="223.2" y="113.2">1K/1%</text>
<text x="101.3" y="147.5">U4</text>
<text x="95.3" y="157.4">C9</text>
<text x="95.3" y="159.9">10uF/6.3V</text>
<text x="109" y="157.7">AMS1117-3.3</text>
<text x="125.8" y="157.4">C10</text>
<text x="125.8" y="159.9">22uF/6.3V</text>
</g>
<text font-size="2.3" fill="#00f" x="229.8" y="192">O1802V10</text>
</svg>
